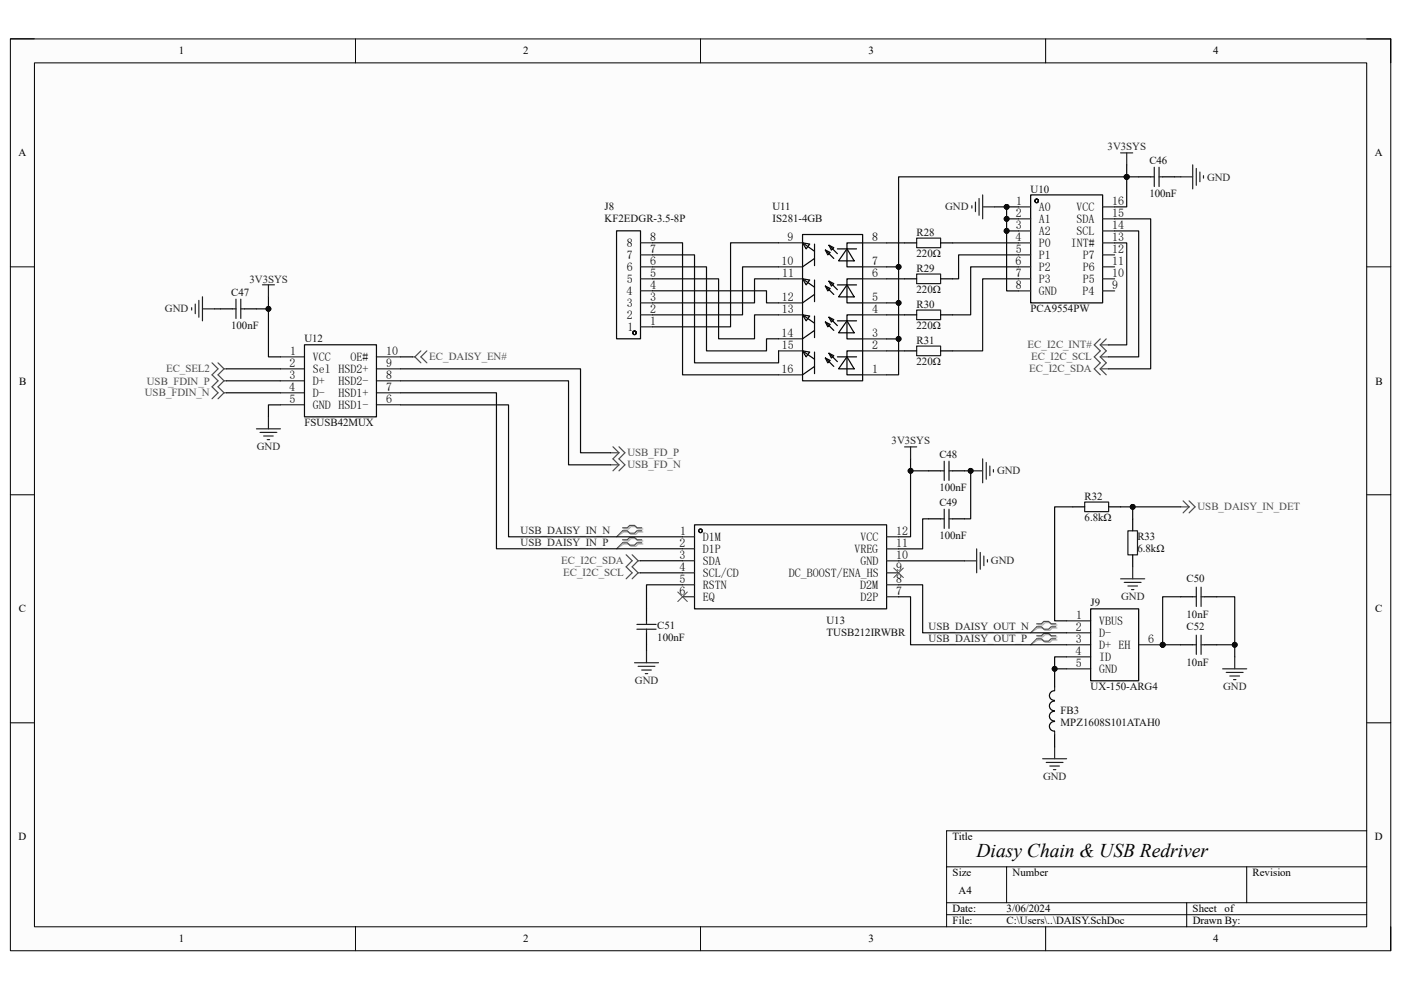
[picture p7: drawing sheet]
<svg xmlns="http://www.w3.org/2000/svg" width="297mm" height="210mm" viewBox="0 0 297 210" stroke-linecap="round" stroke-linejoin="round" font-family="sans-serif">
<path d="M2.2 8.3h292.7v193.4h-292.7z" fill="#fcfcfc"/>
<path d="M2.2 8.3h292.7v193.4h-292.7z" fill="none" stroke="#000" stroke-width=".21"/>
<path d="M7.3 13.3h282.5v183.3h-282.5z" fill="#fcfcfc"/>
<g fill="none" stroke="#000" stroke-width=".21">
<path d="M2.2 8.2h5.1M7.3 13.3h282.5v183.3h-282.5zM75.4 8.3v5M148.5 8.3v5M221.7 8.3v5M289.8 8.3h5.1v5M2.2 56.6h5.1M289.8 56.6h5.1M2.2 104.9h5.1M289.8 104.9h5.1M2.2 153.3h5.1M289.8 153.3h5.1"/>
<path d="M289.8 176.2h-89.1v20.4M75.4 196.6v5.1M148.5 196.6v5.1M200.7 183.9h89.1M200.7 191.5h89.1M200.7 194h89.1M213.4 183.9v7.6M221.7 196.6v5.1M251.6 191.5v5.1M264.3 183.9v7.6M294.9 196.6v5.1"/>
</g>
<path d="M45 77l1.2 1.2-1.2 1.3 1.2 1.3-1.2 1.2 1.2 1.3-1.2 1.3M46.2 77l1.3 1.2M47.5 78.2h.5M47.5 78.2l-1.3 1.3 1.3 1.3M87.5 75.7h.5M88 75.7l1.2 1.3M89.2 74.4l-1.2 1.3M90.5 74.4l-1.3 1.3 1.3 1.3M47.5 83.3h.5M47.5 80.8h.5M47.5 83.3l-1.3 1.3M47.5 80.8l-1.3 1.2 1.3 1.3" fill="none" stroke="#4c4c4c" stroke-width=".25"/>
<g fill="none" stroke="#000" stroke-width=".25">
<path d="M147.3 111.3h40.7v17.8h-40.7z"/>
<circle cx="148.5" cy="112.6" r=".38"/>
</g>
<path d="M144.7 113.9h2.6M144.7 116.4h2.6M144.7 118.9h2.6M188 113.9h2.5M188 116.4h2.5M188 119h2.5M144.7 121.5h2.6M144.7 124h2.6M144.7 126.6h2.6M188 121.5h2.5M188 124h2.5M188 126.6h2.5" fill="none" stroke="#292929" stroke-width=".25"/>
<circle cx="246.5" cy="136.8" r=".51" fill="#0e0e0e"/>
<circle cx="246.5" cy="136.8" r=".51" fill="none" stroke="#0e0e0e" stroke-width=".21"/>
<path d="M241.4 136.8h5.1" fill="none" stroke="#292929" stroke-width=".25"/>
<circle cx="246.5" cy="136.8" r=".51" fill="#0e0e0e"/>
<circle cx="246.5" cy="136.8" r=".51" fill="none" stroke="#0e0e0e" stroke-width=".21"/>
<path d="M226.1 139.3h5.1M226.1 136.8h5.1M226.1 134.2h5.1M226.1 131.7h5.1M226.1 141.9h5.1" fill="none" stroke="#292929" stroke-width=".25"/>
<path d="M196.9 99.9h2.5M202 99.9h2.5M137.1 129.1v2.6M137.1 134.2v2.6M231.2 129.1h10.2v15.3h-10.2zM250.3 126.6h2.6M255.4 126.6h2.6" fill="none" stroke="#000" stroke-width=".25"/>
<g fill="none" stroke="#262626" stroke-width=".25">
<path d="M205.8 99.9h2.5M208.3 97.3v5.1M209.1 98.1v3.5M209.9 98.8v2.1M210.6 99.6v.5M137.1 138v2.6M261.8 139.3v2.6M134.5 140.6h5.1M135.3 141.3h3.6M136.1 142.1h2M136.8 142.9h.5M223.6 158.4v2.5"/>
<path d="M259.2 141.9h5.1M260 142.6h3.6M260.7 143.4h2.1M261.5 144.1h.5M221.1 160.9h5M221.8 161.7h3.6M222.6 162.5h2M223.3 163.2h.6"/>
</g>
<path d="M199.4 99.9h.8M200.2 97.8v4.1M201.2 97.8v4.1M201.2 99.9h.8M135 132.4h4.1M135 133.5h4.1M137.1 131.7v.7M137.1 133.5v.7M252.9 126.6h.7M253.6 124.5v4.1M254.7 126.6h.7M254.7 124.5v4.1" fill="none" stroke="#1c1c1c" stroke-width=".25"/>
<path d="M132.8 117.7l1.2 1.2-1.2 1.3 1.2 1.3-1.2 1.3M134 117.7l1.3 1.2M135.3 118.9h.5M135.3 118.9l-1.3 1.3 1.3 1.3M135.3 121.5l-1.3 1.3M135.3 121.5h.5" fill="none" stroke="#4c4c4c" stroke-width=".25"/>
<path d="M143.7 125.6l2 2M145.7 125.6l-2 2" fill="none" stroke="#4c4c4c" stroke-width=".21"/>
<circle cx="205.8" cy="99.9" r=".51" fill="#0e0e0e"/>
<circle cx="205.8" cy="99.9" r=".51" fill="none" stroke="#0e0e0e" stroke-width=".21"/>
<g fill="none" stroke="#292929" stroke-width=".25">
<path d="M135.8 59.1h2.5M135.8 56.6h2.5M135.8 54.1h2.5M135.8 51.5h2.5M165.1 59.1h5.1M165.1 56.6h5.1M165.1 51.5h5.1M182.9 59.1h5.1M182.9 56.6h5.1M182.9 51.5h5.1M59.5 75.7h5.1M59.5 78.2h5.1"/>
<path d="M79.8 75.7h5.1M79.8 78.2h5.1M135.8 69.3h2.5M135.8 66.8h2.5M135.8 64.2h2.5M135.8 61.7h2.5M165.1 66.8h5.1M165.1 64.2h5.1M165.1 79.5h5.1M165.1 74.4h5.1M165.1 71.9h5.1M182.9 66.8h5.1"/>
<path d="M182.9 64.2h5.1M182.9 79.5h5.1M182.9 74.4h5.1M182.9 71.9h5.1M59.5 80.8h5.1M59.5 83.3h5.1M59.5 85.9h5.1M79.8 80.8h5.1M79.8 83.3h5.1M79.8 85.9h5.1M223.6 145.7v.7M223.6 155.1v.8"/>
</g>
<g fill="none" stroke="#000" stroke-width=".25">
<path d="M130.7 49h5.1v22.9h-5.1zM170.2 49.7h12.7v31.1h-12.7zM170.2 59.1l1.5 .3-.8 1zM170.2 51.5l1.5 .3-.8 1zM170.2 59.1l2.5 1.8M170.2 51.5l2.5 1.8M172.7 54.8l-2.5 1.8M172.7 51.8v4.5M172.7 59.4v4.6M175 53l1 .6-.5 .5zM175 53l1.8 1.8M175.8 59.6l1 .6-.5 .5z"/>
<path d="M175.8 52l1 .5-.5 .5zM175.8 59.6l1.7 1.8M175.8 52l1.7 1.8M177.5 52.8h4.1M179.6 52.8l1.5 2.5h-3.3zM182.9 59.1h-3.3v5.1h3.3M182.9 51.5h-3.3v5.1h3.3M191.8 51.5h2.5M191.8 59.1h2.5M199.4 51.5h2.6M199.4 59.1h2.6M46.7 65.5h2.6"/>
<path d="M51.8 65.5h2.6M64.6 73.1h15.2v15.3h-15.2zM170.2 74.4l1.5 .3-.8 1zM170.2 66.8l1.5 .2-.8 1.1zM170.2 74.4l2.5 1.8M170.2 66.8l2.5 1.8M172.7 77.7l-2.5 1.8M172.7 70.1l-2.5 1.8M172.7 62.4l-2.5 1.8M172.7 67v4.6M172.7 74.7v4.5M175 75.9l1 .6-.5 .5z"/>
<path d="M175 68.3l1 .5-.5 .5zM175 60.7l1 .5-.5 .5zM175 75.9l1.8 1.8M175 68.3l1.8 1.8M175 60.7l1.8 1.8M175.8 74.9l1 .5-.5 .5zM175.8 67.3l1 .5-.5 .5zM175.8 74.9l1.7 1.8M175.8 67.3l1.7 1.8M177.5 75.7h4.1M177.5 68.1h4.1M177.5 60.4h4.1"/>
<path d="M179.6 75.7l1.5 2.5h-3.3zM179.6 68.1l1.5 2.5h-3.3zM179.6 60.4l1.5 2.6h-3.3zM182.9 74.4h-3.3v5.1h3.3M182.9 66.8h-3.3v5.1h3.3M191.8 66.8h2.5M191.8 74.4h2.5M199.4 66.8h2.6M199.4 74.4h2.6M196.9 110h2.5M202 110h2.5M227.4 107.5h2.6"/>
<path d="M235.1 107.5h2.5M240.2 110v2.6M240.2 117.7v2.5M250.3 136.8h2.6M255.4 136.8h2.6M223.6 150.9a1.02 1.02 0 0 0-1.1 1 1.02 1.02 0 0 0 1.1 1M223.6 148.7a1.02 1.02 0 0 0-1.1 1 1.02 1.02 0 0 0 1.1 1M223.6 153a1.02 1.02 0 0 0-1.1 1 1.02 1.02 0 0 0 1.1 1.1M223.6 146.5a1.02 1.02 0 0 0-1.1 1 1.02 1.02 0 0 0 1.1 1"/>
<circle cx="134.5" cy="70.6" r=".38"/>
</g>
<g fill="none" stroke="#262626" stroke-width=".25">
<path d="M40.6 65.3v.5M41.4 64.5v2M42.2 63.7v3.6M42.9 62.9v5.2M42.9 65.5h2.6M55.6 60.4h2.6M56.9 60.4v2.5M54.4 91h5.1M55.1 91.7h3.6M55.9 92.5h2M56.7 93.2h.5M56.9 88.4v2.6"/>
<path d="M191.8 94.8h2.5M193.1 94.8v2.5M204.5 119h2.6M207.1 116.4v5.1M207.8 117.2v3.5M208.6 117.9v2.1M209.4 118.7v.5M237.6 122.8h5.1M238.4 123.5h3.5M239.1 124.3h2.1M239.9 125.1h.5M240.2 120.2v2.6"/>
</g>
<g fill="none" stroke="#1c1c1c" stroke-width=".25">
<path d="M194.3 50.5h5.1v2h-5.1zM194.3 58.1h5.1v2.1h-5.1zM49.3 65.5h.7M50 63.5v4M51.1 63.5v4M51.1 65.5h.7M194.3 65.8h5.1v2h-5.1zM194.3 73.4h5.1v2h-5.1zM199.4 110h.8M200.2 108v4.1M201.2 108v4.1M201.2 110h.8"/>
<path d="M230 106.5h5.1v2h-5.1zM239.1 112.6h2.1v5.1h-2.1zM252.9 136.8h.7M253.6 134.7v4.1M254.7 136.8h.7M254.7 134.7v4.1"/>
</g>
<path d="M132 115.1l-1.3 1.3M132 112.6l-1.3 1.3M189.5 120.5l2 2M191.5 120.5l-2 2M219.8 135.5l-1.3 1.3M219.8 132.9l-1.3 1.3" fill="none" stroke="#4c4c4c" stroke-width=".21"/>
<path d="M132.2 114.7h1.1l.5-.5h1l.5 .5h1M132.2 115.4h1.1l.5 .5h1l.5-.5h1M132.2 112.2h1.1l.5-.5h1l.5 .5h1M132.2 112.8h1.1l.5 .5h1l.5-.5h1M220 135.1h1.1l.5-.5h1l.5 .5h1M220 135.7h1.1l.5 .5h1l.5-.5h1M220 132.6h1.1l.5-.5h1l.5 .5h1M220 133.2h1.1l.5 .5h1l.5-.5h1" fill="none" stroke="#aeaeae" stroke-width=".25"/>
<path d="M132.2 115.4l-1.5 1M132.2 112.8l-1.5 1.1M220 135.7l-1.5 1.1M220 133.2l-1.5 1" fill="none" stroke="#aeaeae" stroke-width=".21"/>
<g fill="none" stroke="#4c4c4c" stroke-width=".25">
<path d="M129.5 98.6h1.7M129.5 96h1.7M130 94.8l1.2 1.2M131.2 98.6l-1.2 1.3M131.2 96l-1.2 1.3 1.2 1.3M131.2 94.8l1.3 1.2-1.3 1.3 1.3 1.3-1.3 1.3M132 114.5h1l.5-.5h1l.5 .5h1.1M132 115.1h1l.5 .5h1l.5-.5h1.1M132 112h1l.5-.6h1l.5 .6h1.1M132 112.6h1l.5 .5h1l.5-.5h1.1M250.3 107.5h1.8M250.8 106.2l1.3 1.3"/>
<path d="M252.1 106.2l1.3 1.3-1.3 1.3M252.1 107.5l-1.3 1.3M219.8 134.9h1l.5-.6h1l.5 .6h1.1M219.8 135.5h1l.5 .5h1l.5-.5h1.1M219.8 132.3h1l.5-.5h1l.5 .5h1.1M219.8 132.9h1l.5 .6h1l.5-.6h1.1"/>
</g>
<path d="M190.5 124h5.1v10.2h30.5M190.5 126.6h2.6v10.2h33M226.1 139.3h-2.5v2.6h2.5" fill="none" stroke="#0e0e0e" stroke-width=".25"/>
<circle cx="223.6" cy="141.9" r=".51" fill="#0e0e0e"/>
<circle cx="223.6" cy="141.9" r=".51" fill="none" stroke="#0e0e0e" stroke-width=".21"/>
<path d="M250.3 126.6h-3.8v10.2" fill="none" stroke="#0e0e0e" stroke-width=".25"/>
<circle cx="246.5" cy="136.8" r=".51" fill="#0e0e0e"/>
<circle cx="246.5" cy="136.8" r=".51" fill="none" stroke="#0e0e0e" stroke-width=".21"/>
<path d="M261.8 136.8v2.5" fill="none" stroke="#0e0e0e" stroke-width=".25"/>
<circle cx="261.8" cy="136.8" r=".51" fill="#0e0e0e"/>
<circle cx="261.8" cy="136.8" r=".51" fill="none" stroke="#0e0e0e" stroke-width=".21"/>
<path d="M135.8 118.9h8.9M135.8 121.5h8.9M137.1 136.8v1.2M144.7 124h-7.6v5.1M223.6 141.9v3.8M223.6 155.9v2.5" fill="none" stroke="#0e0e0e" stroke-width=".25"/>
<circle cx="223.6" cy="141.9" r=".51" fill="#0e0e0e"/>
<circle cx="223.6" cy="141.9" r=".51" fill="none" stroke="#0e0e0e" stroke-width=".21"/>
<path d="M204.5 99.9h1.3v10.1h-1.3M190.5 119h14M196.9 110h-1.3v6.4h-5.1" fill="none" stroke="#0e0e0e" stroke-width=".25"/>
<circle cx="205.8" cy="99.9" r=".51" fill="#0e0e0e"/>
<circle cx="205.8" cy="99.9" r=".51" fill="none" stroke="#0e0e0e" stroke-width=".21"/>
<path d="M48 78.2h11.5M84.9 75.7h2.6M84.9 78.2h38.2v17.8h6.4M48 80.8h11.5M84.9 80.8h35.6v17.8h9M193.1 99.9h3.8" fill="none" stroke="#0e0e0e" stroke-width=".25"/>
<circle cx="193.1" cy="99.9" r=".51" fill="#0e0e0e"/>
<circle cx="193.1" cy="99.9" r=".51" fill="none" stroke="#0e0e0e" stroke-width=".21"/>
<path d="M54.4 65.5h2.5" fill="none" stroke="#0e0e0e" stroke-width=".25"/>
<circle cx="56.9" cy="65.5" r=".51" fill="#0e0e0e"/>
<circle cx="56.9" cy="65.5" r=".51" fill="none" stroke="#0e0e0e" stroke-width=".21"/>
<path d="M45.5 65.5h1.2M56.9 62.9v12.8h2.6" fill="none" stroke="#0e0e0e" stroke-width=".25"/>
<circle cx="56.9" cy="65.5" r=".51" fill="#0e0e0e"/>
<circle cx="56.9" cy="65.5" r=".51" fill="none" stroke="#0e0e0e" stroke-width=".21"/>
<path d="M193.1 97.3v16.6h-2.6" fill="none" stroke="#0e0e0e" stroke-width=".25"/>
<circle cx="193.1" cy="99.9" r=".51" fill="#0e0e0e"/>
<circle cx="193.1" cy="99.9" r=".51" fill="none" stroke="#0e0e0e" stroke-width=".21"/>
<path d="M227.4 107.5h-3.8v24.2h2.5M237.6 107.5h2.6v2.5" fill="none" stroke="#0e0e0e" stroke-width=".25"/>
<circle cx="240.2" cy="107.5" r=".51" fill="#0e0e0e"/>
<circle cx="240.2" cy="107.5" r=".51" fill="none" stroke="#0e0e0e" stroke-width=".21"/>
<path d="M240.2 107.5h10.1" fill="none" stroke="#0e0e0e" stroke-width=".25"/>
<circle cx="240.2" cy="107.5" r=".51" fill="#0e0e0e"/>
<circle cx="240.2" cy="107.5" r=".51" fill="none" stroke="#0e0e0e" stroke-width=".21"/>
<path d="M258 126.6h3.8v10.2h-3.8" fill="none" stroke="#0e0e0e" stroke-width=".25"/>
<circle cx="261.8" cy="136.8" r=".51" fill="#0e0e0e"/>
<circle cx="261.8" cy="136.8" r=".51" fill="none" stroke="#0e0e0e" stroke-width=".21"/>
<path d="M246.5 136.8h3.8" fill="none" stroke="#0e0e0e" stroke-width=".25"/>
<circle cx="246.5" cy="136.8" r=".51" fill="#0e0e0e"/>
<circle cx="246.5" cy="136.8" r=".51" fill="none" stroke="#0e0e0e" stroke-width=".21"/>
<path d="M188 56.6h2.5v22.9h-2.5M48 83.3h11.5M59.5 85.9h-2.6v2.5M84.9 85.9h22.9v28h36.9M84.9 83.3h20.4v33.1h39.4" fill="none" stroke="#0e0e0e" stroke-width=".25"/>
<circle cx="190.5" cy="56.6" r=".51" fill="#0e0e0e"/>
<circle cx="190.5" cy="56.6" r=".51" fill="none" stroke="#0e0e0e" stroke-width=".21"/>
<circle cx="190.5" cy="64.2" r=".51" fill="#0e0e0e"/>
<circle cx="190.5" cy="64.2" r=".51" fill="none" stroke="#0e0e0e" stroke-width=".21"/>
<circle cx="190.5" cy="71.9" r=".51" fill="#0e0e0e"/>
<circle cx="190.5" cy="71.9" r=".51" fill="none" stroke="#0e0e0e" stroke-width=".21"/>
<path d="M188 71.9h2.5" fill="none" stroke="#0e0e0e" stroke-width=".25"/>
<circle cx="190.5" cy="71.9" r=".51" fill="#0e0e0e"/>
<circle cx="190.5" cy="71.9" r=".51" fill="none" stroke="#0e0e0e" stroke-width=".21"/>
<path d="M188 64.2h2.5" fill="none" stroke="#0e0e0e" stroke-width=".25"/>
<circle cx="190.5" cy="64.2" r=".51" fill="#0e0e0e"/>
<circle cx="190.5" cy="64.2" r=".51" fill="none" stroke="#0e0e0e" stroke-width=".21"/>
<g fill="none" stroke="#0e0e0e" stroke-width=".25">
<path d="M238.9 37.5h2.5M138.3 59.1h14.1v12.8h7.6v-5.1h5.1M138.3 56.6h11.5v17.8h12.7v-2.5h2.6M138.3 54.1h9v22.9h17.8v-2.6M138.3 51.5h6.4v28h20.4M165.1 51.5h-10.2v17.8h-16.6M165.1 56.6h-7.7v10.2h-19.1M165.1 59.1h-5.1v5.1h-21.7M188 51.5h3.8M188 59.1h3.8M138.3 61.7h24.2v2.5h2.6M188 66.8h3.8"/>
<path d="M188 74.4h3.8"/>
</g>
<g fill="none" stroke="#000" stroke-width=".25">
<path d="M241.4 37.5h2.6M246.5 37.5h2.5M218.5 41.3h15.3v22.9h-15.3z"/>
<circle cx="219.8" cy="42.6" r=".38"/>
</g>
<path d="M244 37.5h.7M244.7 35.5v4.1M245.7 35.5v4.1M245.7 37.5h.8" fill="none" stroke="#1c1c1c" stroke-width=".25"/>
<path d="M237.6 32.4h2.6M238.9 32.4v2.6M250.3 37.5h2.6M252.9 35v5.1M253.6 35.7v3.6M254.4 36.5v2M255.2 37.3v.5" fill="none" stroke="#262626" stroke-width=".25"/>
<g fill="none" stroke="#292929" stroke-width=".25">
<path d="M216 43.9h2.5M216 46.4h2.5M216 49h2.5M216 51.5h2.5M216 54.1h2.5M216 56.6h2.5M216 59.1h2.5M233.8 43.9h2.5M233.8 46.4h2.5M233.8 49h2.5M233.8 51.5h2.5M233.8 54.1h2.5"/>
<path d="M233.8 56.6h2.5M233.8 59.1h2.5M216 61.7h2.5M233.8 61.7h2.5"/>
</g>
<path d="M233.3 78.2l1.2 1.3M233.3 78.2h1.8M233.3 75.7h1.8M233.3 73.2h1.8M233.3 75.7l1.2 1.3-1.2 1.2M233.3 73.2l1.2 1.2-1.2 1.3M233.3 71.9l-1.3 1.3 1.3 1.2-1.3 1.3 1.3 1.3-1.3 1.2 1.3 1.3M234.5 71.9l-1.2 1.3" fill="none" stroke="#4c4c4c" stroke-width=".25"/>
<circle cx="238.9" cy="37.5" r=".52" fill="#0e0e0e"/>
<circle cx="238.9" cy="37.5" r=".52" fill="none" stroke="#0e0e0e" stroke-width=".21"/>
<path d="M213.4 46.4h2.6M236.3 46.4h7.7v31.8h-8.9M236.3 51.5h2.6v21.7h-3.8M236.3 49h5.1v26.7h-6.3" fill="none" stroke="#0e0e0e" stroke-width=".25"/>
<circle cx="213.4" cy="46.4" r=".51" fill="#0e0e0e"/>
<circle cx="213.4" cy="46.4" r=".51" fill="none" stroke="#0e0e0e" stroke-width=".21"/>
<path d="M213.4 49h2.6" fill="none" stroke="#0e0e0e" stroke-width=".25"/>
<circle cx="213.4" cy="49" r=".52" fill="#0e0e0e"/>
<circle cx="213.4" cy="49" r=".52" fill="none" stroke="#0e0e0e" stroke-width=".21"/>
<path d="M210.9 43.9h2.5" fill="none" stroke="#0e0e0e" stroke-width=".25"/>
<circle cx="213.4" cy="43.9" r=".51" fill="#0e0e0e"/>
<circle cx="213.4" cy="43.9" r=".51" fill="none" stroke="#0e0e0e" stroke-width=".21"/>
<path d="M238.9 35v8.9h-2.6M249 37.5h1.3M202 51.5h14M216 54.1h-12.8v5h-1.2M216 56.6h-10.2v10.2h-3.8M216 59.1h-7.7v15.3h-6.3" fill="none" stroke="#0e0e0e" stroke-width=".25"/>
<circle cx="238.9" cy="37.5" r=".52" fill="#0e0e0e"/>
<circle cx="238.9" cy="37.5" r=".52" fill="none" stroke="#0e0e0e" stroke-width=".21"/>
<path d="M238.9 37.5h-48.4v19.1" fill="none" stroke="#0e0e0e" stroke-width=".25"/>
<circle cx="190.5" cy="56.6" r=".51" fill="#0e0e0e"/>
<circle cx="190.5" cy="56.6" r=".51" fill="none" stroke="#0e0e0e" stroke-width=".21"/>
<circle cx="238.9" cy="37.5" r=".52" fill="#0e0e0e"/>
<circle cx="238.9" cy="37.5" r=".52" fill="none" stroke="#0e0e0e" stroke-width=".21"/>
<path d="M206.1 43.6v.5M206.8 42.9v2M207.6 42.1v3.6M208.3 41.3v5.1M208.3 43.9h2.6" fill="none" stroke="#262626" stroke-width=".25"/>
<path d="M216 43.9h-2.6v17.8h2.6" fill="none" stroke="#0e0e0e" stroke-width=".25"/>
<circle cx="213.4" cy="49" r=".52" fill="#0e0e0e"/>
<circle cx="213.4" cy="49" r=".52" fill="none" stroke="#0e0e0e" stroke-width=".21"/>
<circle cx="213.4" cy="46.4" r=".51" fill="#0e0e0e"/>
<circle cx="213.4" cy="46.4" r=".51" fill="none" stroke="#0e0e0e" stroke-width=".21"/>
<circle cx="213.4" cy="43.9" r=".51" fill="#0e0e0e"/>
<circle cx="213.4" cy="43.9" r=".51" fill="none" stroke="#0e0e0e" stroke-width=".21"/>
<text font-size="4.1" x="207" y="181.7">Diasy Chain &amp; USB Redriver</text>
<g font-size="2.5">
<text x="215.3" y="46.1">2</text>
<text x="215.5" y="43.5">1</text>
<text x="220.3" y="44.8">A0</text>
<text x="220.3" y="47.3">A1</text>
<text x="228.2" y="47.3">SDA</text>
<text x="228.3" y="44.8">VCC</text>
<text x="235.8" y="43.5">16</text>
<text x="235.8" y="46.1">15</text>
<text x="132.9" y="52.4">8</text>
<text x="137.8" y="53.7">7</text>
<text x="137.8" y="51.1">8</text>
<text x="167" y="51.1">9</text>
<text x="184.9" y="51.1">8</text>
<text x="215.3" y="51.1">4</text>
<text x="215.3" y="48.6">3</text>
<text x="215.3" y="53.7">5</text>
<text x="220.3" y="49.9">A2</text>
<text x="220.3" y="52.4">P0</text>
<text x="227" y="52.4">INT#</text>
<text x="228.3" y="49.9">SCL</text>
<text x="235.8" y="53.7">12</text>
<text x="235.8" y="48.6">14</text>
<text x="235.8" y="51.1">13</text>
<text x="132.9" y="57.5">6</text>
<text x="132.9" y="55">7</text>
<text x="137.8" y="56.2">6</text>
<text x="137.8" y="58.8">5</text>
<text x="165.7" y="56.2">10</text>
<text x="165.8" y="58.8">11</text>
<text x="184.9" y="58.8">6</text>
<text x="184.9" y="56.2">7</text>
<text x="215.3" y="56.2">6</text>
<text x="215.3" y="58.8">7</text>
<text x="220.3" y="55">P1</text>
<text x="220.3" y="57.5">P2</text>
<text x="229.6" y="57.5">P6</text>
<text x="229.6" y="55">P7</text>
<text x="235.8" y="58.8">10</text>
<text x="235.8" y="56.2">11</text>
<text x="132.8" y="62.6">4</text>
<text x="132.9" y="65.2">3</text>
<text x="132.9" y="60">5</text>
<text x="137.8" y="63.9">3</text>
<text x="137.8" y="61.3">4</text>
<text x="165.7" y="63.9">12</text>
<text x="184.9" y="63.9">5</text>
<text x="215.3" y="61.3">8</text>
<text x="220.3" y="60">P3</text>
<text x="220.3" y="62.6">GND</text>
<text x="229.5" y="62.6">P4</text>
<text x="229.6" y="60">P5</text>
<text x="235.8" y="61.3">9</text>
<text x="132.9" y="67.7">2</text>
<text x="133" y="70.2">1</text>
<text x="137.8" y="66.4">2</text>
<text x="137.8" y="69">1</text>
<text x="165.7" y="71.5">14</text>
<text x="165.7" y="66.4">13</text>
<text x="184.9" y="71.5">3</text>
<text x="184.9" y="66.4">4</text>
<text x="61.4" y="77.9">2</text>
<text x="61.5" y="75.3">1</text>
<text x="66.3" y="76.6">VCC</text>
<text x="74.3" y="76.6">OE#</text>
<text x="81.8" y="77.9">9</text>
<text x="81.8" y="75.3">10</text>
<text x="165.7" y="74">15</text>
<text x="184.9" y="74">2</text>
<text x="61.3" y="83">4</text>
<text x="61.4" y="80.4">3</text>
<text x="66.3" y="79.1">Sel HSD2+</text>
<text x="66.3" y="81.7">D+</text>
<text x="71.8" y="81.7">HSD2-</text>
<text x="81.8" y="83">7</text>
<text x="81.8" y="80.4">8</text>
<text x="165.7" y="79.1">16</text>
<text x="184.9" y="79.1">1</text>
<text x="61.4" y="85.5">5</text>
<text x="66.3" y="84.2">D-</text>
<text x="66.3" y="86.8">GND HSD1-</text>
<text x="71.8" y="84.2">HSD1+</text>
<text x="81.8" y="85.5">6</text>
<text x="144.2" y="113.5">1</text>
<text x="190" y="113.5">12</text>
<text x="144.1" y="116">2</text>
<text x="144.1" y="118.6">3</text>
<text x="149" y="114.8">D1M</text>
<text x="149" y="117.3">D1P</text>
<text x="149" y="119.8">SDA</text>
<text x="181.1" y="117.3">VREG</text>
<text x="182.5" y="119.8">GND</text>
<text x="182.5" y="114.8">VCC</text>
<text x="190" y="118.6">10</text>
<text x="190" y="116">11</text>
<text x="144" y="121.1">4</text>
<text x="144.1" y="123.7">5</text>
<text x="149" y="122.4">SCL/CD</text>
<text x="149" y="124.9">RSTN</text>
<text x="167.3" y="122.4">DC_BOOST/ENA_HS</text>
<text x="182.4" y="124.9">D2M</text>
<text x="190" y="121.1">9</text>
<text x="190" y="123.7">8</text>
<text x="144.1" y="126.2">6</text>
<text x="149" y="127.5">EQ</text>
<text x="182.5" y="127.5">D2P</text>
<text x="190" y="126.2">7</text>
<text x="228.2" y="131.3">1</text>
<text x="228.1" y="136.4">3</text>
<text x="228.1" y="133.9">2</text>
<text x="233" y="137.7">D+ EH</text>
<text x="233" y="135.1">D-</text>
<text x="233" y="132.6">VBUS</text>
<text x="243.4" y="136.4">6</text>
<text x="228" y="138.9">4</text>
<text x="228.1" y="141.5">5</text>
<text x="233" y="142.8">GND</text>
<text x="233" y="140.2">ID</text>
</g>
<g font-size="2.3">
<text x="37.9" y="11.6">1</text>
<text x="110.9" y="11.6">2</text>
<text x="184.1" y="11.6">3</text>
<text x="257.2" y="11.6">4</text>
<text x="3.9" y="33.2">A</text>
<text x="291.5" y="33.2">A</text>
<text x="4" y="81.6">B</text>
<text x="291.6" y="81.6">B</text>
<text x="4" y="129.9">C</text>
<text x="291.6" y="129.9">C</text>
<text x="4" y="178.2">D</text>
<text x="202" y="178.2">Title</text>
<text x="291.5" y="178.2">D</text>
<text x="202" y="185.9">Size</text>
<text x="214.7" y="185.9">Number</text>
<text x="265.6" y="185.9">Revision</text>
<text x="203.2" y="189.7">A4</text>
<text x="202" y="193.5">Date:</text>
<text x="202" y="196.1">File:</text>
<text x="213.4" y="193.5">3/06/2024</text>
<text x="213.4" y="196.1">C:\Users\..\DAISY.SchDoc</text>
<text x="252.9" y="193.5">Sheet</text>
<text x="252.9" y="196.1">Drawn By:</text>
<text x="259.6" y="193.5">of</text>
<text x="37.9" y="199.9">1</text>
<text x="110.9" y="199.9">2</text>
<text x="184.1" y="199.9">3</text>
<text x="257.2" y="199.9">4</text>
</g>
<g font-size="2.3" fill="#262626">
<text x="234.8" y="31.9">3V3SYS</text>
<text x="255.9" y="38.3">GND</text>
<text x="200.4" y="44.6">GND</text>
<text x="52.9" y="59.9">3V3SYS</text>
<text x="35" y="66.3">GND</text>
<text x="54.5" y="95.5">GND</text>
<text x="189" y="94.3">3V3SYS</text>
<text x="211.4" y="100.6">GND</text>
<text x="110.4" y="113.3">USB_DAISY_IN_N</text>
<text x="110.4" y="115.9">USB_DAISY_IN_P</text>
<text x="210.1" y="119.7">GND</text>
<text x="237.7" y="127.4">GND</text>
<text x="196.9" y="133.7">USB_DAISY_OUT_N</text>
<text x="196.9" y="136.2">USB_DAISY_OUT_P</text>
<text x="134.6" y="145.2">GND</text>
<text x="259.3" y="146.4">GND</text>
<text x="221.1" y="165.5">GND</text>
</g>
<g font-size="2.3" fill="#0e0e0e">
<text x="243.7" y="34.7">C46</text>
<text x="218.5" y="40.8">U10</text>
<text x="243.7" y="41.8">100nF</text>
<text x="128.2" y="44.6">J8</text>
<text x="128.2" y="47.2">KF2EDGR-3.5-8P</text>
<text x="163.8" y="44.6">U11</text>
<text x="163.8" y="47.2">IS281-4GB</text>
<text x="194.3" y="50">R28</text>
<text x="194.3" y="54.6">220Ω</text>
<text x="194.3" y="57.6">R29</text>
<text x="49" y="62.7">C47</text>
<text x="194.3" y="62.2">220Ω</text>
<text x="194.3" y="65.3">R30</text>
<text x="49" y="69.8">100nF</text>
<text x="194.3" y="69.8">220Ω</text>
<text x="218.5" y="66.3">PCA9554PW</text>
<text x="64.6" y="72.6">U12</text>
<text x="194.3" y="77.5">220Ω</text>
<text x="194.3" y="72.9">R31</text>
<text x="64.6" y="90.4">FSUSB42MUX</text>
<text x="199.2" y="97.1">C48</text>
<text x="199.2" y="104.2">100nF</text>
<text x="199.2" y="107.3">C49</text>
<text x="230" y="106">R32</text>
<text x="230" y="110.6">6.8kΩ</text>
<text x="199.2" y="114.4">100nF</text>
<text x="241.1" y="117.2">6.8kΩ</text>
<text x="241.1" y="114.6">R33</text>
<text x="251.6" y="123.5">C50</text>
<text x="231.2" y="128.6">J9</text>
<text x="251.6" y="131.2">10nF</text>
<text x="139.4" y="136">100nF</text>
<text x="139.4" y="133.5">C51</text>
<text x="175.2" y="132.4">U13</text>
<text x="175.2" y="135">TUSB212IRWBR</text>
<text x="251.6" y="133.7">C52</text>
<text x="251.6" y="141.4">10nF</text>
<text x="231.2" y="146.4">UX-150-ARG4</text>
<text x="224.9" y="151.5">FB3</text>
<text x="224.9" y="154.1">MPZ1608S101ATAH0</text>
</g>
<g font-size="2.3" fill="#4c4c4c">
<text x="91" y="76.5">EC_DAISY_EN#</text>
<text x="217.9" y="73.9">EC_I2C_INT#</text>
<text x="218.6" y="76.5">EC_I2C_SCL</text>
<text x="31.1" y="81.6">USB_FDIN_P</text>
<text x="35.2" y="79">EC_SEL2</text>
<text x="218.2" y="79">EC_I2C_SDA</text>
<text x="30.7" y="84.1">USB_FDIN_N</text>
<text x="133" y="99.4">USB_FD_N</text>
<text x="133" y="96.8">USB_FD_P</text>
<text x="253.9" y="108.3">USB_DAISY_IN_DET</text>
<text x="119" y="119.7">EC_I2C_SDA</text>
<text x="119.4" y="122.3">EC_I2C_SCL</text>
</g>
</svg>
